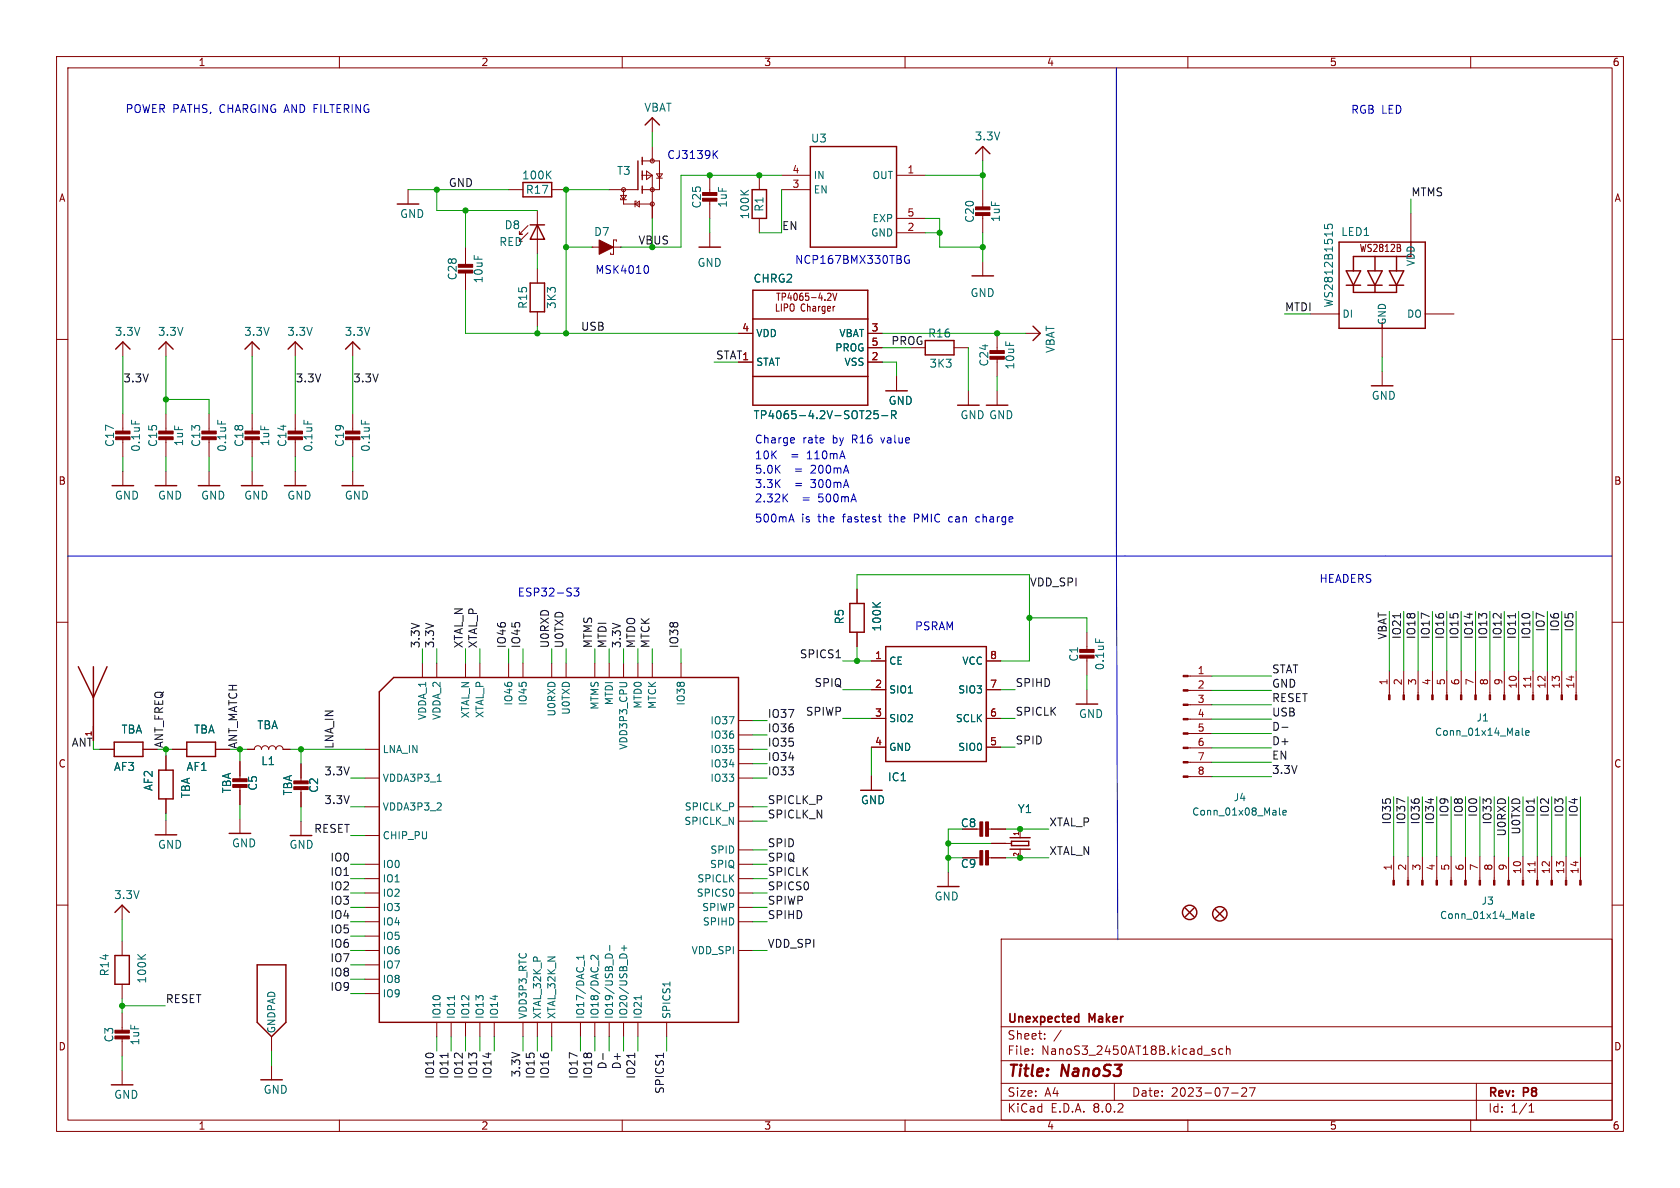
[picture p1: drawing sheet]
<svg xmlns="http://www.w3.org/2000/svg" width="297mm" height="210mm" viewBox="0 0 297 210" stroke-linecap="round" stroke-linejoin="round" font-family="sans-serif">
<g fill="none" stroke="#840000" stroke-width=".18">
<path d="M10 10h277v190h-277zM12 12h273v186h-273zM60 10v2M110 10v2M160 10v2M210 10v2M260 10v2M72.1 33.5v2.6M89.9 33.5h2.6M93.3 39.9l-1.5 1.5h.5h-.5v-.5M95 37.2v7.6M97.5 33.5h2.6"/>
<path d="M107.7 33.5h5.1M109.7 35.1v.2h1M109.7 34.5h1l-.5 .8zM110.2 33.5v2.6h5.1M112.3 36.1l.7-.5v1zM112.5 35.6h-.2v1M113.5 28.4h3.1v5.1h-3.1M113.5 31h1.8M114.3 30.2l1 .8-1 .8zM115.3 20.8v2.6M115.3 25.9v2.5M115.3 31v7.6"/>
<path d="M116.1 30.7h1l-.5 .8zM116.1 31.5h1M125.5 31v3.3M125.5 35.3v3.3M134.2 31v2.5M134.2 38.6v2.5M138.2 33.5h5.1M138.2 31h5.1M158.5 31h5.1M158.5 38.6h5.1M173.7 25.9v2.5M173.7 33.5v3.3"/>
<path d="M173.7 37.8v3.3M249.4 37.7v5.1M10 60h2M82.3 43.7v3.3M82.3 48v3.3M93.3 41.1l-1.5 1.6h.5M95 47.5v2.5M95 55.1v2.6M104.6 43.7h.1M104.6 43.7h1.3M108.5 43.7h1.2M109 42.7v-.3h-.5v2.6h-.6v-.3"/>
<path d="M109.7 43.7h.1M125.5 41.1v2.6M130.6 58.9h2.5M146.5 51.8l.3 .1 .1 .3-.7 .9h.7M147.2 51.8l.4 1.3 .3-1.3M153.4 58.9h2.6M158.5 41.1h5.1M173.7 46.2v2.6M176.3 58.9v3.3M181.4 58.9h2.5M231.6 55.5h5.1M244.3 58v5.1"/>
<path d="M247.6 43.9v.4M252 55.5h5M285 60h2M21.7 60.5v2.5M21.7 73.2v3.3M21.7 77.5v3.3M29.3 60.5v2.5M29.3 73.2v3.3M29.3 77.5v3.3M37 73.2v3.3M37 77.5v3.3M44.6 60.5v2.5"/>
<path d="M44.6 73.2v3.3M44.6 77.5v3.3M52.2 60.5v2.5M52.2 73.2v3.3M52.2 77.5v3.3M62.4 60.5v2.5M62.4 73.2v3.3M62.4 77.5v3.3M130.6 64h2.5M153.4 64h2.6M153.4 61.5h2.6M158.5 66.5v2.6"/>
<path d="M168.7 61.5h2.5M171.2 69.1v2.5M176.3 63.2v3.3M176.3 69.1v2.5M244.3 65.7v2.5M21.7 83.3v2.6M29.3 83.3v2.6M37 83.3v2.6M44.6 83.3v2.6M52.2 83.3v2.6M62.4 83.3v2.6M10 110h2"/>
<path d="M74.7 117.2v2.6M77.2 117.2v2.6M82.3 117.2v2.6M84.8 117.2v2.6M89.9 117.2v2.6M92.5 117.2v2.6M97.5 117.2v2.6M100.1 117.2v2.6M105.2 117.2v2.6M107.7 117.2v2.6M110.2 117.2v2.6M112.8 117.2v2.6"/>
<path d="M115.3 117.2v2.6M120.4 117.2v2.6M151.5 104.1v2.6M151.5 111.8v2.5M154.1 116.8h2.5M174.4 116.8h2.5M192.2 111.8v3.3M192.2 116.1v3.3M210 119.5h4.2M245.6 118.6v4.2M248.2 118.6v4.2M250.7 118.6v4.2"/>
<path d="M253.2 118.6v4.2M255.8 118.6v4.2M258.3 118.6v4.2M260.9 118.6v4.2M263.4 118.6v4.2M265.9 118.6v4.2M268.5 118.6v4.2M271 118.6v4.2M273.6 118.6v4.2M276.1 118.6v4.2M278.6 118.6v4.2M285 110h2"/>
<path d="M16.5 128.4v2.5M17.7 132.5h2.5M25.3 132.5h2.5M29.3 133.6v2.5M30.5 132.5h2.5M38.1 132.5h2.5M42.4 134.6v3.3M42.4 138.9v3.3M43.7 132.5h1.3a.64 .64 0 0 1 .6-.7 .64 .64 0 0 1 .6 .7 .64 .64 0 0 1 .7-.7 .64 .64 0 0 1 .6 .7 .64 .64 0 0 1 .6-.7 .64 .64 0 0 1 .7 .7 .64 .64 0 0 1 .6-.7 .64 .64 0 0 1 .6 .7h1.3M53.2 135v3.3M53.2 139.3v3.3M64.5 132.5h2.6"/>
<path d="M64.5 137.5h2.6M130.6 132.5h2.5M130.6 137.5h2.5M130.6 135h2.5M130.6 129.9h2.5M130.6 127.4h2.5M154.1 121.9h2.5M154.1 127h2.5M154.1 132.1h2.5M154.1 137.2v2.5M174.4 121.9h2.5M174.4 127h2.5"/>
<path d="M174.4 132.1h2.5M192.2 121.9v2.6M210 137.3h4.2M210 134.7h4.2M210 132.2h4.2M210 129.7h4.2M210 127.1h4.2M210 124.6h4.2M210 122h4.2M10 160h2M29.3 141.2v2.6M29.3 145v2.6"/>
<path d="M42.4 144.8v2.5M53.2 145.2v2.5M64.5 142.6h2.6M64.5 157.9h2.6M64.5 155.3h2.6M64.5 152.8h2.6M64.5 147.7h2.6M130.6 142.6h2.5M130.6 157.9h2.5M130.6 155.3h2.5M130.6 152.8h2.5M130.6 150.2h2.5"/>
<path d="M130.6 145.2h2.5M167.6 154.2v2.5M172.7 146.6h.8M172.7 151.6h.8M174.5 146.6h3.3M174.5 151.6h3.3M175.3 149.1h3.4M180.3 146.6h.1M180.3 146.6v1.5M180.3 150.1v1.5M246.4 151.4v4.2M248.9 151.4v4.2"/>
<path d="M251.5 151.4v4.2M254 151.4v4.2M256.5 151.4v4.2M259.1 151.4v4.2M261.6 151.4v4.2M264.2 151.4v4.2M266.7 151.4v4.2M269.2 151.4v4.2M271.8 151.4v4.2M274.3 151.4v4.2M276.9 151.4v4.2M279.4 151.4v4.2"/>
<path d="M285 160h2M21.6 160v2.6M21.6 166.4v2.5M21.6 174v2.5M21.6 179.1v3.3M64.5 165.5h2.6M64.5 168h2.6M64.5 170.6h2.6M64.5 173.1h2.6M64.5 175.6h2.6M64.5 162.9h2.6M64.5 160.4h2.6"/>
<path d="M130.6 168h2.5M130.6 162.9h2.5M130.6 160.4h2.5M177 166h108v32h-108zM21.6 183.4v3.3M21.6 189.2v2.6M48 183.3v2.5M48 188.3v2.6M60 198v2M77.2 180.7v2.6M79.8 180.7v2.6M82.3 180.7v2.6"/>
<path d="M84.8 180.7v2.6M87.4 180.7v2.6M92.5 180.7v2.6M95 180.7v2.6M97.5 180.7v2.6M102.6 180.7v2.6M105.2 180.7v2.6M107.7 180.7v2.6M110 198v2M110.2 180.7v2.6M112.8 180.7v2.6M117.9 180.7v2.6"/>
<path d="M160 198v2M177 194.5h108M177 191.5h108M177 187.5h108M177 181.5h108M182.5 186.3v.1M182.5 185.5v.1M184.7 183.6v.1M184.7 182.8v.1M187.6 182.1l-1.3 2M197 191.5v3M210 198v2"/>
<path d="M214.2 185.7l.7 .4-.2 .3-.5-.1M214.8 185.5l-.3-.1-.3 .2M216.2 185.5l-.5-.1-.2 .3v.4l.1 .2h.6M216.8 185.5l.2-.1 .4 .1 .1 .9M216.8 184.9v1.5M217.7 193.2h1.2M219.5 192.4l.6-.1 .2 .1 .1 .3-.9 1.1h.9M220.9 192.3h1l-.7 1.5M260 198v2M261 191.5v6.5M270.3 196.6h.9M270.3 195.5l.4-.4v1.5"/>
<circle cx="110.2" cy="33.5" r=".36"/>
<circle cx="115.3" cy="36.1" r=".36"/>
<circle cx="115.3" cy="33.5" r=".36"/>
<circle cx="115.3" cy="28.4" r=".36"/>
</g>
<path d="M190.3 179.7l.4 .1M190.7 179.2v1.5M190.7 180.6l-.4 .1" fill="none" stroke="#840000" stroke-width=".3"/>
<g fill="#840000" stroke="#840000" stroke-width=".18">
<path d="M124.2 35.1h2.5v.5h-2.5z"/>
<path d="M124.2 34h2.5v.5h-2.5z"/>
<path d="M20.3 183.1h2.6v.5h-2.6z"/>
<path d="M20.3 182.1h2.6v.5h-2.6z"/>
<path d="M175 63h2.5v.5h-2.5z"/>
<path d="M175 62h2.5v.5h-2.5z"/>
<path d="M190.9 115.8h2.5v.5h-2.5z"/>
<path d="M190.9 114.8h2.5v.5h-2.5z"/>
<path d="M28.1 77.2h2.5v.5h-2.5z"/>
<path d="M28.1 76.2h2.5v.5h-2.5z"/>
<path d="M20.4 77.2h2.6v.5h-2.6z"/>
<path d="M20.4 76.2h2.6v.5h-2.6z"/>
<path d="M43.3 77.2h2.5v.5h-2.5z"/>
<path d="M43.3 76.2h2.5v.5h-2.5z"/>
<path d="M35.7 77.2h2.5v.5h-2.5z"/>
<path d="M35.7 76.2h2.5v.5h-2.5z"/>
<path d="M61.1 77.2h2.5v.5h-2.5z"/>
<path d="M61.1 76.2h2.5v.5h-2.5z"/>
<path d="M50.9 77.2h2.6v.5h-2.6z"/>
<path d="M50.9 76.2h2.6v.5h-2.6z"/>
<path d="M51.9 138h2.6v.6h-2.6z"/>
<path d="M51.9 139.1h2.6v.5h-2.6z"/>
<path d="M41.1 137.7h2.6v.5h-2.6z"/>
<path d="M41.1 138.7h2.6v.5h-2.6z"/>
<path d="M105.9 42.4l2.6 1.3-2.6 1.3z"/>
<path d="M81 47.8h2.6v.5h-2.6z"/>
<path d="M81 46.7h2.6v.5h-2.6z"/>
<path d="M174.2 145.3h.6v2.5h-.6z"/>
<path d="M173.2 145.3h.5v2.5h-.5z"/>
<path d="M174.2 150.4h.6v2.5h-.6z"/>
<path d="M173.2 150.4h.5v2.5h-.5z"/>
<path d="M278.5 122.8h.3v.9h-.3z"/>
<path d="M276 122.8h.2v.9h-.2z"/>
<path d="M273.4 122.8h.3v.9h-.3z"/>
<path d="M270.9 122.8h.2v.9h-.2z"/>
<path d="M268.4 122.8h.2v.9h-.2z"/>
<path d="M265.8 122.8h.3v.9h-.3z"/>
<path d="M263.3 122.8h.2v.9h-.2z"/>
<path d="M260.7 122.8h.3v.9h-.3z"/>
<path d="M258.2 122.8h.2v.9h-.2z"/>
<path d="M255.7 122.8h.2v.9h-.2z"/>
<path d="M253.1 122.8h.3v.9h-.3z"/>
<path d="M250.6 122.8h.2v.9h-.2z"/>
<path d="M248 122.8h.3v.9h-.3z"/>
<path d="M245.5 122.8h.2v.9h-.2z"/>
<path d="M209.2 137.2h.8v.2h-.8z"/>
<path d="M209.2 134.6h.8v.3h-.8z"/>
<path d="M209.2 132.1h.8v.2h-.8z"/>
<path d="M209.2 129.5h.8v.3h-.8z"/>
<path d="M209.2 127h.8v.3h-.8z"/>
<path d="M209.2 124.5h.8v.2h-.8z"/>
<path d="M209.2 121.9h.8v.3h-.8z"/>
<path d="M209.2 119.4h.8v.2h-.8z"/>
<path d="M172.5 37.6h2.5v.5h-2.5z"/>
<path d="M172.5 36.6h2.5v.5h-2.5z"/>
<path d="M279.3 155.6h.2v.9h-.2z"/>
<path d="M276.7 155.6h.3v.9h-.3z"/>
<path d="M274.2 155.6h.2v.9h-.2z"/>
<path d="M271.7 155.6h.2v.9h-.2z"/>
<path d="M269.1 155.6h.3v.9h-.3z"/>
<path d="M266.6 155.6h.2v.9h-.2z"/>
<path d="M264 155.6h.3v.9h-.3z"/>
<path d="M261.5 155.6h.2v.9h-.2z"/>
<path d="M259 155.6h.2v.9h-.2z"/>
<path d="M256.4 155.6h.3v.9h-.3z"/>
<path d="M253.9 155.6h.2v.9h-.2z"/>
<path d="M251.3 155.6h.3v.9h-.3z"/>
<path d="M248.8 155.6h.2v.9h-.2z"/>
<path d="M246.3 155.6h.2v.9h-.2z"/>
</g>
<g fill="none" stroke="#840000" stroke-width=".25">
<path d="M70.2 36.1h3.8M92.5 32.3h5v2.5h-5zM93.7 39.8h2.6M95 39.8l1.3 2.5h-2.6zM112.8 28.4v5.1M113.5 27.8v1.3M113.5 30.2v1.6M113.5 32.9v1.3M114 22.1l1.3-1.3 1.3 1.3M133 33.5h2.5v5.1h-2.5zM143.3 25.9h15.2v17.8h-15.2zM172.5 27.2l1.2-1.3 1.3 1.3"/>
<path d="M93.7 50h2.6v5.1h-2.6zM123.6 43.7h3.8M133.1 51.3h20.3v20.3h-20.3zM133.1 56.4h20.3M171.8 48.8h3.8M182.6 57.7l1.3 1.2-1.3 1.3M236.7 42.8h15.3v15.2h-15.3zM238 50.4h2.5M238 47.9h2.5l-1.2 2.5zM239.3 50.4v1.3h7.6v-1.3M241.8 50.4h2.5M241.8 47.9h2.5l-1.2 2.5z"/>
<path d="M243.1 45.3v2.6M243.1 50.4v1.3M245.6 50.4h2.6M245.6 47.9h2.6l-1.3 2.5zM246.9 45.3v2.6M249.4 42.8v2.5h-10.1v2.6M20.4 61.7l1.3-1.2 1.3 1.2M28.1 61.7l1.2-1.2 1.3 1.2M43.3 61.7l1.3-1.2 1.2 1.2M50.9 61.7l1.3-1.2 1.3 1.2M61.1 61.7l1.3-1.2 1.2 1.2M133.1 66.5h20.3"/>
<path d="M156.6 69.1h3.8M163.6 60.2h5.1v2.5h-5.1zM169.3 71.6h3.8M174.4 71.6h3.8M242.4 68.2h3.9M19.8 85.9h3.8M27.4 85.9h3.8M35.1 85.9h3.8M42.7 85.9h3.8M50.3 85.9h3.8M60.5 85.9h3.8M13.8 117.9l2.7 5.4 2.4-5.4"/>
<path d="M16.5 117.9v13M69.6 119.8h61v60.9h-63.5v-58.4zM150.2 106.7h2.6v5.1h-2.6zM156.6 114.3h17.8v20.3h-17.8zM20.2 131.2h5.1v2.5h-5.1zM28.1 136.1h2.5v5.1h-2.5zM33 131.2h5.1v2.5h-5.1zM152.1 139.7h3.9M190.2 124.5h3.9M27.4 147.6h3.8M40.5 147.3h3.8M51.3 147.7h3.8"/>
<path d="M165.7 156.7h3.8M178.6 148.1h3.5M178.6 150.1h3.5M178.8 148.7h3.1v.8h-3.1zM20.3 161.3l1.3-1.3 1.3 1.3M20.3 168.9h2.6v5.1h-2.6zM45.5 170.6h5v10.1l-2.5 2.6-2.5-2.6zM209.5 160.5l1.6 1.6M211.1 160.5l-1.6 1.6M214.9 160.8l1.5 1.5M216.4 160.8l-1.5 1.5M19.7 191.8h3.8"/>
<path d="M46.1 190.9h3.8"/>
<circle cx="210.3" cy="161.3" r="1.27"/>
<circle cx="215.6" cy="161.5" r="1.27"/>
</g>
<g fill="none" stroke="#006464" stroke-width=".18">
<path d="M234.2 39.7v.7h.6l-.1-.2 .1-.4 .2-.2 .4 .1 .2 .2-.2 .5M23.3 74.3v.6M38.5 74.3v.6M53.7 74.3v.6M63.9 74.3v.6M155.2 72.6h-.6l-.1 .7 .2-.2 .5 .1 .1 .2-.1 .5-.2 .1-.5-.1M155.9 73.5h1.1M157.6 73.3h.7l.1-.2v-.4l-.2-.1h-.6v1.4M158 73.3l.4 .7M193.7 112.9v.7M77.3 138.1h.7M269.1 128.7v1.1l.2 .2"/>
<path d="M269.7 129.6l.6-.2v-.2l-.4-.1-.2 .2 .1 .6h.5M226.2 142.8v1.1l.2 .2M226.8 143.7l.6-.2-.1-.2-.3-.1-.2 .2 .1 .6h.4M80.3 176v.7M103.2 168.9v.7M103.2 169.2h-1.3l.4 .4M103.3 169.8v1M105.7 168.9v.8l-.9-.8-.3 .2 .1 .5M107.1 168.9l.4-.3 .7 .3M107.8 167.1v1M109.8 167.6h1M110.3 167.1v1"/>
<path d="M113.4 176v.7M118.4 173.6v.7M270 161.1v1.1l.2 .2M270.6 162l.6-.2v-.2l-.4-.1-.2 .2 .1 .6h.5"/>
</g>
<path d="M270.6 119.6v.7M271.4 152.3v.7" fill="none" stroke="#a90000" stroke-width=".18"/>
<path d="M147.8 116.3h.8M247.6 108.4v.8M267.9 108.4v.8M226.6 128.6h1.1M79.2 186.2v.8M106.6 186.2v1.1M112.2 186.2v.8M117.3 186.2v.8" fill="none" stroke="#0f0f0f" stroke-width=".18"/>
<g fill="none" stroke="#0000c2" stroke-width=".18">
<path d="M197.4 11.9v82.3l.2 71.9M126.3 27.2l.6 .8M126.9 26.6l-.8 .8M114.3 46.9a.88 .88 0 0 1 0 1.4M160.7 45.2a.65 .65 0 0 0-.8 .7 .65 .65 0 0 0 .8 .6l.1-.5h-.3M140.3 77.4l.2 .3-.7 .1M140.4 78.2l-.1 .1M11.9 98.3h273.1M138.7 87.9l.6 .8M139.3 87.3l-.8 .8M139.6 91.9h.7M139.9 90.9l.5 1.4"/>
<path d="M155.3 91.3h.5M155.5 92.2l.3 .1M167.9 91.4l-.2 .2 .2 .6M173.1 91.3h-.3l-.3 .3 .1 .5 .5 .2M101.5 104h.8l-.4 .5 .4 .1v.6l-.2 .2-.6-.2"/>
</g>
<g fill="none" stroke="#009600" stroke-width=".18">
<path d="M72.1 33.5h17.8M77.2 33.5v3.7h17.8M82.3 37.2v6.5M107.7 33.5h-7.6v25.4M115.3 23.4v2.5M115.3 38.6v5.1M125.5 38.6v2.5M138.2 31h-17.8v12.7h-10.7M138.2 33.5v7.6h-4M163.6 31h10.1M163.6 38.6h2.5v5.1h7.6M173.7 28.4v5.1"/>
<path d="M249.4 35.2v2.5M82.3 51.3v7.6h48.3M95 44.8v2.7M95 57.7v1.2M100.1 43.7h4.5M156 58.9h25.4M163.6 41.1h2.5M173.7 41.1v5.1M227.1 55.5h4.5M21.7 63v10.2M29.3 63v10.2M29.3 70.6h7.7v2.6"/>
<path d="M44.6 63v10.2M52.2 63v10.2M62.4 63v10.2M126.2 64h4.4M156 64h2.5v2.5M156 61.5h5M171.2 61.5v7.6M176.3 66.5v2.6M244.3 63.1v2.6M21.7 80.8v2.5M29.3 80.8v2.5M37 80.8v2.5"/>
<path d="M44.6 80.8v2.5M52.2 80.8v2.5M62.4 80.8v2.5M74.7 114.7v2.5M77.2 114.7v2.5M82.3 114.7v2.5M84.8 114.7v2.5M89.9 114.7v2.5M92.5 114.7v2.5M97.5 114.7v2.5M100.1 114.7v2.5M105.2 114.7v2.5"/>
<path d="M107.7 114.7v2.5M110.2 114.7v2.5M112.8 114.7v2.5M115.3 114.7v2.5M120.4 114.7v2.5M149 116.8h5.1M151.5 104.1v-2.5h30.5v15.2h-5.1M151.5 114.3v2.5M182 109.2h10.2v2.6M192.2 119.4v2.5M214.2 119.5h10.6M245.6 108.1v10.5"/>
<path d="M248.2 108.1v10.5M250.7 108.1v10.5M253.2 108.1v10.5M255.8 108.1v10.5M258.3 108.1v10.5M260.9 108.1v10.5M263.4 108.1v10.5M265.9 108.1v10.5M268.5 108.1v10.5M271 108.1v10.5M273.6 108.1v10.5M276.1 108.1v10.5"/>
<path d="M278.6 108.1v10.5M16.5 132.5h1.2M30.5 132.5h-1.2v1.1M43.7 132.5h-1.3v2.1M51.3 132.5h13.2M53.2 132.5v2.5M62 137.5h2.5M133.1 135h2.5M133.1 129.9h2.5M133.1 132.5h2.5M133.1 137.5h2.5M133.1 127.4h2.5"/>
<path d="M149 127h5.1M149 121.9h5.1M154.1 132.1v5.1M176.9 127h2.6M176.9 121.9h2.6M176.9 132.1h2.6M214.2 129.7h10.6M214.2 132.2h10.6M214.2 122h10.6M214.2 124.6h10.6M214.2 127.1h10.6M214.2 134.7h10.6"/>
<path d="M214.2 137.3h10.6M29.3 143.8v1.2M42.4 142.2v2.6M53.2 142.6v2.6M62 157.9h2.5M62 155.3h2.5M62 152.8h2.5M62 142.6h2.5M62 147.7h2.5M133.1 145.2h2.5M133.1 157.9h2.5M133.1 155.3h2.5"/>
<path d="M133.1 152.8h2.5M133.1 142.6h2.5M133.1 150.2h2.5M167.6 151.6h2.6M167.6 149.1h7.7M170.2 146.6h-2.6v7.6M177.8 146.6h7.6M177.8 151.6h7.6M246.4 140.8v10.6M248.9 140.8v10.6M251.5 140.8v10.6M254 140.8v10.6"/>
<path d="M256.5 140.8v10.6M259.1 140.8v10.6M261.6 140.8v10.6M264.2 140.8v10.6M266.7 140.8v10.6M269.2 140.8v10.6M271.8 140.8v10.6M274.3 140.8v10.6M276.9 140.8v10.6M279.4 140.8v10.6M21.6 162.6v3.8M21.6 176.5v2.6"/>
<path d="M21.6 177.8h7.6M62 162.9h2.5M62 160.4h2.5M62 168h2.5M62 170.6h2.5M62 173.1h2.5M62 175.6h2.5M62 165.5h2.5M133.1 162.9h2.5M133.1 160.4h2.5M133.1 168h2.5M21.6 186.7v2.5"/>
<path d="M48 185.8v2.5M77.2 183.3v2.5M79.8 183.3v2.5M82.3 183.3v2.5M84.8 183.3v2.5M87.4 183.3v2.5M92.5 183.3v2.5M95 183.3v2.5M97.5 183.3v2.5M102.6 183.3v2.5M105.2 183.3v2.5M107.7 183.3v2.5"/>
<path d="M110.2 183.3v2.5M112.8 183.3v2.5M117.9 183.3v2.5"/>
</g>
<g fill="#009600" stroke="#009600" stroke-width=".18">
<circle cx="176.3" cy="58.9" r=".46"/>
<circle cx="182" cy="109.2" r=".46"/>
<circle cx="134.2" cy="31" r=".46"/>
<circle cx="173.7" cy="31" r=".46"/>
<circle cx="166.1" cy="41.1" r=".46"/>
<circle cx="173.7" cy="43.7" r=".46"/>
<circle cx="167.6" cy="151.6" r=".46"/>
<circle cx="180.3" cy="146.6" r=".46"/>
<circle cx="180.3" cy="151.6" r=".46"/>
<circle cx="82.3" cy="37.2" r=".46"/>
<circle cx="95" cy="58.9" r=".46"/>
<circle cx="100.1" cy="58.9" r=".46"/>
<circle cx="100.1" cy="43.7" r=".46"/>
<circle cx="100.1" cy="33.5" r=".46"/>
<circle cx="77.2" cy="33.5" r=".46"/>
<circle cx="115.3" cy="43.7" r=".46"/>
<circle cx="151.5" cy="116.8" r=".46"/>
<circle cx="167.6" cy="149.1" r=".46"/>
<circle cx="125.5" cy="31" r=".46"/>
<circle cx="53.2" cy="132.5" r=".46"/>
<circle cx="29.3" cy="70.6" r=".46"/>
<circle cx="21.6" cy="177.8" r=".46"/>
</g>
<g font-size="2.8" fill="#840000">
<text x="178" y="190.9">Title:</text>
<text x="187.7" y="190.9">NanoS3</text>
</g>
<g font-size="2.1" fill="#840000">
<text x="178" y="184">Sheet:</text>
<text x="178" y="181.2">Unexpected</text>
<text x="192.6" y="181.2">Maker</text>
<text x="178" y="186.7">File:</text>
<text x="184.1" y="186.7">NanoS3_2450AT18B.kicad_sch</text>
<text x="178" y="196.9">KiCad</text>
<text x="178" y="194.1">Size:</text>
<text x="184.7" y="194.1">A4</text>
<text x="185.7" y="196.9">E.D.A.</text>
<text x="193.3" y="196.9">8.0.2</text>
<text x="200" y="194.1">Date:</text>
<text x="207" y="194.1">2023-07-27</text>
<text x="263" y="194.3">Rev:</text>
<text x="263" y="196.9">Id:</text>
<text x="267.1" y="196.9">1/1</text>
<text x="269.4" y="194.3">P8</text>
</g>
<g font-size="1.9" fill="#0000c2">
<text x="22.1" y="20.1">POWER PATHS, CHARGING AND FILTERING</text>
<text x="238.8" y="20.2">RGB LED</text>
<text x="117.9" y="28.2">CJ3139K</text>
<text x="140.5" y="46.7">NCP167BMX330TBG</text>
<text x="105.2" y="48.5">MSK4010</text>
<text x="133.3" y="78.5">Charge</text>
<text x="133.3" y="81.3">10K</text>
<text x="133.3" y="83.8">5.0K</text>
<text x="139.9" y="81.3">=</text>
<text x="140.6" y="83.8">=</text>
<text x="141.9" y="78.5">rate</text>
<text x="142.9" y="81.3">110mA</text>
<text x="143.5" y="83.8">200mA</text>
<text x="147.2" y="78.5">by</text>
<text x="150.8" y="78.5">R16</text>
<text x="156.1" y="78.5">value</text>
<text x="133.3" y="86.4">3.3K</text>
<text x="133.3" y="88.9">2.32K</text>
<text x="140.6" y="86.4">=</text>
<text x="141.9" y="88.9">=</text>
<text x="143.5" y="86.4">300mA</text>
<text x="144.9" y="88.9">500mA</text>
<text x="133.3" y="92.5">500mA</text>
<text x="141.7" y="92.5">is</text>
<text x="144.7" y="92.5">the</text>
<text x="149.2" y="92.5">fastest</text>
<text x="157.6" y="92.5">the</text>
<text x="162.1" y="92.5">PMIC</text>
<text x="168.4" y="92.5">can</text>
<text x="173.4" y="92.5">charge</text>
<text x="91.4" y="105.5">ESP32-S3</text>
<text x="233.2" y="103.1">HEADERS</text>
<text x="161.7" y="111.5">PSRAM</text>
</g>
<g font-size="1.9" fill="#006464">
<text x="113.8" y="19.9">VBAT</text>
<text x="143.3" y="25.4">U3</text>
<text x="172.2" y="25">3.3V</text>
<text x="92.2" y="31.9">100K</text>
<text x="92.9" y="34.5">R17</text>
<text x="109" y="31.1">T3</text>
<text x="70.6" y="38.7">GND</text>
<text x="89.1" y="40.7">D8</text>
<text x="104.9" y="41.9">D7</text>
<text x="124.1" y="36.9" transform="rotate(-90 124.1 36.9)">C25</text>
<text x="128.7" y="36.8" transform="rotate(-90 128.7 36.8)">1uF</text>
<text x="132.6" y="38.9" transform="rotate(-90 132.6 38.9)">100K</text>
<text x="135.2" y="37.5" transform="rotate(-90 135.2 37.5)">R1</text>
<text x="172.4" y="39.5" transform="rotate(-90 172.4 39.5)">C20</text>
<text x="177" y="39.3" transform="rotate(-90 177 39.3)">1uF</text>
<text x="237" y="41.9">LED1</text>
<text x="88.2" y="43.7">RED</text>
<text x="123.2" y="47.4">GND</text>
<text x="80.9" y="49.6" transform="rotate(-90 80.9 49.6)">C28</text>
<text x="85.5" y="50.2" transform="rotate(-90 85.5 50.2)">10uF</text>
<text x="133.1" y="50.2">CHRG2</text>
<text x="171.5" y="52.7">GND</text>
<text x="20.2" y="59.6">3.3V</text>
<text x="27.8" y="59.6">3.3V</text>
<text x="43.1" y="59.6">3.3V</text>
<text x="50.7" y="59.6">3.3V</text>
<text x="60.9" y="59.6">3.3V</text>
<text x="93.4" y="54.7" transform="rotate(-90 93.4 54.7)">R15</text>
<text x="98.5" y="54.7" transform="rotate(-90 98.5 54.7)">3K3</text>
<text x="164" y="59.9">R16</text>
<text x="235.8" y="54.4" transform="rotate(-90 235.8 54.4)">WS2812B1515</text>
<text x="164.2" y="65.2">3K3</text>
<text x="174.9" y="64.9" transform="rotate(-90 174.9 64.9)">C24</text>
<text x="179.5" y="65.4" transform="rotate(-90 179.5 65.4)">10uF</text>
<text x="186.6" y="62.5" transform="rotate(-90 186.6 62.5)">VBAT</text>
<text x="157" y="71.8">GND</text>
<text x="242.4" y="70.9">GND</text>
<text x="133.1" y="74.3">TP4065-4.2V-SOT25-R</text>
<text x="169.7" y="74.3">GND GND</text>
<text x="20.4" y="79.1" transform="rotate(-90 20.4 79.1)">C17</text>
<text x="24.9" y="80" transform="rotate(-90 24.9 80)">0.1uF</text>
<text x="28" y="79.1" transform="rotate(-90 28 79.1)">C15</text>
<text x="32.6" y="79" transform="rotate(-90 32.6 79)">1uF</text>
<text x="35.6" y="79.1" transform="rotate(-90 35.6 79.1)">C13</text>
<text x="40.2" y="80" transform="rotate(-90 40.2 80)">0.1uF</text>
<text x="43.2" y="79.1" transform="rotate(-90 43.2 79.1)">C18</text>
<text x="47.8" y="79" transform="rotate(-90 47.8 79)">1uF</text>
<text x="50.8" y="79.1" transform="rotate(-90 50.8 79.1)">C14</text>
<text x="55.4" y="80" transform="rotate(-90 55.4 80)">0.1uF</text>
<text x="61" y="79.1" transform="rotate(-90 61 79.1)">C19</text>
<text x="65.6" y="80" transform="rotate(-90 65.6 80)">0.1uF</text>
<text x="20.2" y="88.5">GND</text>
<text x="27.8" y="88.5">GND</text>
<text x="35.5" y="88.5">GND</text>
<text x="43.1" y="88.5">GND</text>
<text x="50.7" y="88.5">GND</text>
<text x="60.9" y="88.5">GND</text>
<text x="149.4" y="110.5" transform="rotate(-90 149.4 110.5)">R5</text>
<text x="156" y="111.7" transform="rotate(-90 156 111.7)">100K</text>
<text x="190.8" y="117" transform="rotate(-90 190.8 117)">C1</text>
<text x="195.4" y="118.6" transform="rotate(-90 195.4 118.6)">0.1uF</text>
<text x="21.4" y="129.9">TBA</text>
<text x="34.2" y="129.9">TBA</text>
<text x="45.4" y="129.1">TBA</text>
<text x="190.7" y="127.1">GND</text>
<text x="20.1" y="136.5">AF3</text>
<text x="32.9" y="136.5">AF1</text>
<text x="46.1" y="135.5">L1</text>
<text x="27.2" y="139.9" transform="rotate(-90 27.2 139.9)">AF2</text>
<text x="33.8" y="141.2" transform="rotate(-90 33.8 141.2)">TBA</text>
<text x="41" y="140.3" transform="rotate(-90 41 140.3)">TBA</text>
<text x="45.6" y="139.9" transform="rotate(-90 45.6 139.9)">C5</text>
<text x="51.8" y="140.7" transform="rotate(-90 51.8 140.7)">TBA</text>
<text x="56.4" y="140.2" transform="rotate(-90 56.4 140.2)">C2</text>
<text x="152.1" y="142.4">GND</text>
<text x="156.9" y="138.3">IC1</text>
<text x="179.9" y="143.9">Y1</text>
<text x="40.9" y="150">GND</text>
<text x="27.8" y="150.2">GND</text>
<text x="51.1" y="150.2">GND</text>
<text x="20.1" y="159.1">3.3V</text>
<text x="165.1" y="159.4">GND</text>
<text x="19.4" y="172.7" transform="rotate(-90 19.4 172.7)">R14</text>
<text x="26" y="174" transform="rotate(-90 26 174)">100K</text>
<text x="20.2" y="184.4" transform="rotate(-90 20.2 184.4)">C3</text>
<text x="24.8" y="184.9" transform="rotate(-90 24.8 184.9)">1uF</text>
<text x="20.1" y="194.4">GND</text>
<text x="46.5" y="193.6">GND</text>
</g>
<g font-size="1.9" fill="#0f0f0f">
<text x="79.2" y="33.1">GND</text>
<text x="249.4" y="34.8">MTMS</text>
<text x="138.2" y="40.8">EN</text>
<text x="112.8" y="43.3">VBUS</text>
<text x="102.6" y="58.5">USB</text>
<text x="227.1" y="55.1">MTDI</text>
<text x="126.5" y="63.6">STAT1</text>
<text x="157.5" y="61.1">PROG</text>
<text x="21.7" y="67.7">3.3V</text>
<text x="52.2" y="67.7">3.3V</text>
<text x="62.4" y="67.7">3.3V</text>
<text x="182" y="103.8">VDD_SPI</text>
<text x="245.2" y="113.1" transform="rotate(-90 245.2 113.1)">VBAT</text>
<text x="247.8" y="113.1" transform="rotate(-90 247.8 113.1)">IO21</text>
<text x="250.3" y="113.1" transform="rotate(-90 250.3 113.1)">IO18</text>
<text x="252.9" y="113.1" transform="rotate(-90 252.9 113.1)">IO17</text>
<text x="255.4" y="113.1" transform="rotate(-90 255.4 113.1)">IO16</text>
<text x="257.9" y="113.1" transform="rotate(-90 257.9 113.1)">IO15</text>
<text x="260.5" y="113.1" transform="rotate(-90 260.5 113.1)">IO14</text>
<text x="263" y="113.1" transform="rotate(-90 263 113.1)">IO13</text>
<text x="265.6" y="113.1" transform="rotate(-90 265.6 113.1)">IO12</text>
<text x="268.1" y="113.1" transform="rotate(-90 268.1 113.1)">IO11</text>
<text x="270.6" y="113.1" transform="rotate(-90 270.6 113.1)">IO10</text>
<text x="273.2" y="111.7" transform="rotate(-90 273.2 111.7)">IO7</text>
<text x="275.7" y="111.7" transform="rotate(-90 275.7 111.7)">IO6</text>
<text x="278.3" y="111.7" transform="rotate(-90 278.3 111.7)">IO5</text>
<text x="74.3" y="114.7" transform="rotate(-90 74.3 114.7)">3.3V</text>
<text x="76.8" y="114.7" transform="rotate(-90 76.8 114.7)">3.3V</text>
<text x="81.9" y="114.7" transform="rotate(-90 81.9 114.7)">XTAL_N</text>
<text x="84.5" y="114.7" transform="rotate(-90 84.5 114.7)">XTAL_P</text>
<text x="89.5" y="114.7" transform="rotate(-90 89.5 114.7)">IO46</text>
<text x="92.1" y="114.7" transform="rotate(-90 92.1 114.7)">IO45</text>
<text x="97.2" y="114.7" transform="rotate(-90 97.2 114.7)">U0RXD</text>
<text x="99.7" y="114.7" transform="rotate(-90 99.7 114.7)">U0TXD</text>
<text x="104.8" y="114.7" transform="rotate(-90 104.8 114.7)">MTMS</text>
<text x="107.3" y="114.7" transform="rotate(-90 107.3 114.7)">MTDI</text>
<text x="109.9" y="114.7" transform="rotate(-90 109.9 114.7)">3.3V</text>
<text x="112.4" y="114.7" transform="rotate(-90 112.4 114.7)">MTDO</text>
<text x="114.9" y="114.7" transform="rotate(-90 114.9 114.7)">MTCK</text>
<text x="120" y="114.7" transform="rotate(-90 120 114.7)">IO38</text>
<text x="141.3" y="116.5">SPICS1</text>
<text x="224.8" y="119.1">STAT</text>
<text x="143.9" y="121.5">SPIQ</text>
<text x="179.5" y="121.5">SPIHD</text>
<text x="224.8" y="124.2">RESET</text>
<text x="224.8" y="121.7">GND</text>
<text x="135.6" y="127">IO37</text>
<text x="135.6" y="129.5">IO36</text>
<text x="142.4" y="126.6">SPIWP</text>
<text x="179.5" y="126.6">SPICLK</text>
<text x="179.5" y="131.7">SPID</text>
<text x="224.8" y="126.7">USB</text>
<text x="224.8" y="131.8">D+</text>
<text x="224.8" y="129.3">D-</text>
<text x="57.3" y="137.2">3.3V</text>
<text x="59.1" y="132.5" transform="rotate(-90 59.1 132.5)">LNA_IN</text>
<text x="135.6" y="132.1">IO35</text>
<text x="135.6" y="137.2">IO33</text>
<text x="135.6" y="134.6">IO34</text>
<text x="224.8" y="136.9">3.3V</text>
<text x="224.8" y="134.4">EN</text>
<text x="57.3" y="142.2">3.3V</text>
<text x="135.6" y="142.2">SPICLK_P</text>
<text x="55.5" y="147.3">RESET</text>
<text x="135.6" y="144.8">SPICLK_N</text>
<text x="135.6" y="149.9">SPID</text>
<text x="185.4" y="146.2">XTAL_P</text>
<text x="246" y="145.8" transform="rotate(-90 246 145.8)">IO35</text>
<text x="248.5" y="145.8" transform="rotate(-90 248.5 145.8)">IO37</text>
<text x="251.1" y="145.8" transform="rotate(-90 251.1 145.8)">IO36</text>
<text x="253.6" y="145.8" transform="rotate(-90 253.6 145.8)">IO34</text>
<text x="256.2" y="144.5" transform="rotate(-90 256.2 144.5)">IO9</text>
<text x="258.7" y="144.5" transform="rotate(-90 258.7 144.5)">IO8</text>
<text x="261.2" y="144.5" transform="rotate(-90 261.2 144.5)">IO0</text>
<text x="263.8" y="145.8" transform="rotate(-90 263.8 145.8)">IO33</text>
<text x="266.3" y="148" transform="rotate(-90 266.3 148)">U0RXD</text>
<text x="268.9" y="147.6" transform="rotate(-90 268.9 147.6)">U0TXD</text>
<text x="271.4" y="144.5" transform="rotate(-90 271.4 144.5)">IO1</text>
<text x="273.9" y="144.5" transform="rotate(-90 273.9 144.5)">IO2</text>
<text x="276.5" y="144.5" transform="rotate(-90 276.5 144.5)">IO3</text>
<text x="279" y="144.5" transform="rotate(-90 279 144.5)">IO4</text>
<text x="58.3" y="152.4">IO0</text>
<text x="58.3" y="154.9">IO1</text>
<text x="135.6" y="152.4">SPIQ</text>
<text x="135.6" y="154.9">SPICLK</text>
<text x="185.4" y="151.3">XTAL_N</text>
<text x="58.3" y="160">IO3</text>
<text x="58.3" y="157.5">IO2</text>
<text x="135.6" y="157.5">SPICS0</text>
<text x="135.6" y="160">SPIWP</text>
<text x="58.3" y="165.1">IO5</text>
<text x="58.3" y="167.6">IO6</text>
<text x="58.3" y="162.6">IO4</text>
<text x="135.6" y="162.6">SPIHD</text>
<text x="135.6" y="167.6">VDD_SPI</text>
<text x="58.3" y="170.2">IO7</text>
<text x="58.3" y="172.7">IO8</text>
<text x="29.2" y="177.4">RESET</text>
<text x="58.3" y="175.3">IO9</text>
<text x="76.8" y="190.8" transform="rotate(-90 76.8 190.8)">IO10</text>
<text x="79.4" y="190.8" transform="rotate(-90 79.4 190.8)">IO11</text>
<text x="81.9" y="190.8" transform="rotate(-90 81.9 190.8)">IO12</text>
<text x="84.5" y="190.8" transform="rotate(-90 84.5 190.8)">IO13</text>
<text x="87" y="190.8" transform="rotate(-90 87 190.8)">IO14</text>
<text x="92.1" y="190.5" transform="rotate(-90 92.1 190.5)">3.3V</text>
<text x="94.6" y="190.8" transform="rotate(-90 94.6 190.8)">IO15</text>
<text x="97.2" y="190.8" transform="rotate(-90 97.2 190.8)">IO16</text>
<text x="102.2" y="190.8" transform="rotate(-90 102.2 190.8)">IO17</text>
<text x="104.8" y="190.8" transform="rotate(-90 104.8 190.8)">IO18</text>
<text x="107.3" y="189.1" transform="rotate(-90 107.3 189.1)">D-</text>
<text x="109.9" y="189.1" transform="rotate(-90 109.9 189.1)">D+</text>
<text x="112.4" y="190.8" transform="rotate(-90 112.4 190.8)">IO21</text>
<text x="117.5" y="193.4" transform="rotate(-90 117.5 193.4)">SPICS1</text>
</g>
<g font-size="1.9" fill="#009600">
<text x="12.6" y="132.1">ANT</text>
<text x="29" y="132.3" transform="rotate(-90 29 132.3)">ANT_FREQ</text>
<text x="42" y="132.5" transform="rotate(-90 42 132.5)">ANT_MATCH</text>
</g>
<g font-size="1.9" fill="#840000">
<text x="169.8" y="146.4">C8</text>
<text x="169.8" y="153.6">C9</text>
</g>
<g font-size="1.8" fill="#840000">
<text x="35" y="11.9">1</text>
<text x="85" y="11.9">2</text>
<text x="135" y="11.9">3</text>
<text x="185" y="11.9">4</text>
<text x="235" y="11.9">5</text>
<text x="285" y="11.9">6</text>
<text x="10.3" y="35.9">A</text>
<text x="285.3" y="35.9">A</text>
<text x="240.3" y="44.7">WS2812B</text>
<text x="137.1" y="53.4">TP4065-4.2V</text>
<text x="136.9" y="55.3">LIPO Charger</text>
<text x="10.3" y="85.9">B</text>
<text x="285.3" y="85.9">B</text>
<text x="10.3" y="135.9">C</text>
<text x="285.3" y="135.9">C</text>
<text x="10.3" y="185.9">D</text>
<text x="285.3" y="185.9">D</text>
<text x="35" y="199.9">1</text>
<text x="85" y="199.9">2</text>
<text x="135" y="199.9">3</text>
<text x="185" y="199.9">4</text>
<text x="235" y="199.9">5</text>
<text x="285" y="199.9">6</text>
</g>
<g font-size="1.8" fill="#a90000">
<text x="140" y="33.3">3</text>
<text x="140" y="30.7">4</text>
<text x="160.3" y="30.7">1</text>
<text x="160.3" y="40.9">2</text>
<text x="160.3" y="38.4">5</text>
<text x="131.1" y="58.7">4</text>
<text x="154" y="58.7">3</text>
<text x="131.1" y="63.8">1</text>
<text x="154" y="63.8">2</text>
<text x="154" y="61.2">5</text>
<text x="154.6" y="116.6">1</text>
<text x="174.9" y="116.6">8</text>
<text x="211.6" y="119.3">1</text>
<text x="154.6" y="121.7">2</text>
<text x="174.9" y="121.7">7</text>
<text x="211.6" y="121.8">2</text>
<text x="211.6" y="124.3">3</text>
<text x="245.4" y="121.2" transform="rotate(-90 245.4 121.2)">1</text>
<text x="247.9" y="121.2" transform="rotate(-90 247.9 121.2)">2</text>
<text x="250.4" y="121.2" transform="rotate(-90 250.4 121.2)">3</text>
<text x="253" y="121.2" transform="rotate(-90 253 121.2)">4</text>
<text x="255.5" y="121.2" transform="rotate(-90 255.5 121.2)">5</text>
<text x="258.1" y="121.2" transform="rotate(-90 258.1 121.2)">6</text>
<text x="260.6" y="121.2" transform="rotate(-90 260.6 121.2)">7</text>
<text x="263.1" y="121.2" transform="rotate(-90 263.1 121.2)">8</text>
<text x="265.7" y="121.2" transform="rotate(-90 265.7 121.2)">9</text>
<text x="268.2" y="121.8" transform="rotate(-90 268.2 121.8)">10</text>
<text x="270.8" y="121.8" transform="rotate(-90 270.8 121.8)">11</text>
<text x="273.3" y="121.8" transform="rotate(-90 273.3 121.8)">12</text>
<text x="275.8" y="121.8" transform="rotate(-90 275.8 121.8)">13</text>
<text x="278.4" y="121.8" transform="rotate(-90 278.4 121.8)">14</text>
<text x="154.6" y="126.7">3</text>
<text x="154.6" y="131.8">4</text>
<text x="174.9" y="131.8">5</text>
<text x="174.9" y="126.7">6</text>
<text x="211.6" y="126.9">4</text>
<text x="211.6" y="129.4">5</text>
<text x="211.6" y="132">6</text>
<text x="211.6" y="134.5">7</text>
<text x="211.6" y="137">8</text>
<text x="246.1" y="154" transform="rotate(-90 246.1 154)">1</text>
<text x="248.7" y="154" transform="rotate(-90 248.7 154)">2</text>
<text x="251.2" y="154" transform="rotate(-90 251.2 154)">3</text>
<text x="253.7" y="154" transform="rotate(-90 253.7 154)">4</text>
<text x="256.3" y="154" transform="rotate(-90 256.3 154)">5</text>
<text x="258.8" y="154" transform="rotate(-90 258.8 154)">6</text>
<text x="261.4" y="154" transform="rotate(-90 261.4 154)">7</text>
<text x="263.9" y="154" transform="rotate(-90 263.9 154)">8</text>
<text x="266.4" y="154" transform="rotate(-90 266.4 154)">9</text>
<text x="269" y="154.6" transform="rotate(-90 269 154.6)">10</text>
<text x="271.5" y="154.6" transform="rotate(-90 271.5 154.6)">11</text>
<text x="274.1" y="154.6" transform="rotate(-90 274.1 154.6)">12</text>
<text x="276.6" y="154.6" transform="rotate(-90 276.6 154.6)">13</text>
<text x="279.1" y="154.6" transform="rotate(-90 279.1 154.6)">14</text>
</g>
<g font-size="1.8" fill="#006464">
<text x="143.8" y="34.4">EN</text>
<text x="143.8" y="31.9">IN</text>
<text x="154.2" y="31.9">OUT</text>
<text x="154.2" y="39.5">EXP</text>
<text x="153.9" y="42">GND</text>
<text x="250.3" y="47.1" transform="rotate(-90 250.3 47.1)">VDD</text>
<text x="133.6" y="59.8">VDD</text>
<text x="148.3" y="59.8">VBAT</text>
<text x="237.2" y="56.4">DI</text>
<text x="245.2" y="57.5" transform="rotate(-90 245.2 57.5)">GND</text>
<text x="248.7" y="56.4">DO</text>
<text x="133.6" y="64.9">STAT</text>
<text x="147.6" y="62.3">PROG</text>
<text x="149.2" y="64.9">VSS</text>
<text x="157.1" y="117.7">CE</text>
<text x="170" y="117.7">VCC</text>
<text x="90.8" y="124.8" transform="rotate(-90 90.8 124.8)">IO46</text>
<text x="93.3" y="124.8" transform="rotate(-90 93.3 124.8)">IO45</text>
<text x="106" y="125.6" transform="rotate(-90 106 125.6)">MTMS</text>
<text x="108.6" y="124.8" transform="rotate(-90 108.6 124.8)">MTDI</text>
<text x="113.6" y="125.4" transform="rotate(-90 113.6 125.4)">MTD0</text>
<text x="116.2" y="125.4" transform="rotate(-90 116.2 125.4)">MTCK</text>
<text x="121.3" y="124.8" transform="rotate(-90 121.3 124.8)">IO38</text>
<text x="157.1" y="122.8">SIO1</text>
<text x="169.3" y="122.8">SIO3</text>
<text x="75.5" y="127.4" transform="rotate(-90 75.5 127.4)">VDDA_1</text>
<text x="78.1" y="127.4" transform="rotate(-90 78.1 127.4)">VDDA_2</text>
<text x="83.2" y="127.1" transform="rotate(-90 83.2 127.1)">XTAL_N</text>
<text x="85.7" y="127" transform="rotate(-90 85.7 127)">XTAL_P</text>
<text x="98.4" y="126.8" transform="rotate(-90 98.4 126.8)">U0RXD</text>
<text x="100.9" y="126.5" transform="rotate(-90 100.9 126.5)">U0TXD</text>
<text x="125.5" y="130.8">IO36</text>
<text x="125.5" y="128.2">IO37</text>
<text x="157.1" y="127.9">SIO2</text>
<text x="168.9" y="127.9">SCLK</text>
<text x="253.6" y="130.3">Conn_01x14_Male</text>
<text x="260.9" y="127.7">J1</text>
<text x="67.6" y="133.3">LNA_IN</text>
<text x="111.1" y="132.6" transform="rotate(-90 111.1 132.6)">VDD3P3_CPU</text>
<text x="125.5" y="135.9">IO34</text>
<text x="125.5" y="133.3">IO35</text>
<text x="157.1" y="132.9">GND</text>
<text x="169.3" y="132.9">SIO0</text>
<text x="67.6" y="138.4">VDDA3P3_1</text>
<text x="67.6" y="143.5">VDDA3P3_2</text>
<text x="121" y="143.5">SPICLK_P</text>
<text x="125.5" y="138.4">IO33</text>
<text x="218" y="141.8">J4</text>
<text x="67.6" y="148.6">CHIP_PU</text>
<text x="120.9" y="146">SPICLK_N</text>
<text x="210.7" y="144.4">Conn_01x08_Male</text>
<text x="67.6" y="153.6">IO0</text>
<text x="125.4" y="153.6">SPIQ</text>
<text x="125.5" y="151.1">SPID</text>
<text x="67.6" y="156.2">IO1</text>
<text x="67.6" y="158.7">IO2</text>
<text x="67.6" y="161.3">IO3</text>
<text x="123.1" y="158.7">SPICS0</text>
<text x="123.2" y="156.2">SPICLK</text>
<text x="124" y="161.3">SPIWP</text>
<text x="261.8" y="160.1">J3</text>
<text x="67.6" y="166.3">IO5</text>
<text x="67.6" y="163.8">IO4</text>
<text x="124.2" y="163.8">SPIHD</text>
<text x="254.5" y="162.7">Conn_01x14_Male</text>
<text x="67.6" y="168.9">IO6</text>
<text x="67.6" y="171.4">IO7</text>
<text x="67.6" y="174">IO8</text>
<text x="122.2" y="168.9">VDD_SPI</text>
<text x="67.6" y="176.5">IO9</text>
<text x="48.9" y="182.8" transform="rotate(-90 48.9 182.8)">GNDPAD</text>
<text x="78.1" y="180.2" transform="rotate(-90 78.1 180.2)">IO10</text>
<text x="80.6" y="180.2" transform="rotate(-90 80.6 180.2)">IO11</text>
<text x="83.2" y="180.2" transform="rotate(-90 83.2 180.2)">IO12</text>
<text x="85.7" y="180.2" transform="rotate(-90 85.7 180.2)">IO13</text>
<text x="88.2" y="180.2" transform="rotate(-90 88.2 180.2)">IO14</text>
<text x="93.3" y="180.2" transform="rotate(-90 93.3 180.2)">VDD3P3_RTC</text>
<text x="95.9" y="180.2" transform="rotate(-90 95.9 180.2)">XTAL_32K_P</text>
<text x="98.4" y="180.2" transform="rotate(-90 98.4 180.2)">XTAL_32K_N</text>
<text x="103.5" y="180.2" transform="rotate(-90 103.5 180.2)">IO17/DAC_1</text>
<text x="106" y="180.2" transform="rotate(-90 106 180.2)">IO18/DAC_2</text>
<text x="108.6" y="180.2" transform="rotate(-90 108.6 180.2)">IO19/USB_D-</text>
<text x="111.1" y="180.2" transform="rotate(-90 111.1 180.2)">IO20/USB_D+</text>
<text x="113.6" y="180.2" transform="rotate(-90 113.6 180.2)">IO21</text>
<text x="118.7" y="180.2" transform="rotate(-90 118.7 180.2)">SPICS1</text>
</g>
<text font-size="1.4" fill="#a90000" x="16.3" y="130.3" transform="rotate(-90 16.3 130.3)">1</text>
<g font-size="1.2" fill="#840000">
<text x="180.3" y="147.9" transform="rotate(-90 180.3 147.9)">1</text>
<text x="180.3" y="151.5" transform="rotate(-90 180.3 151.5)">2</text>
</g>
</svg>
